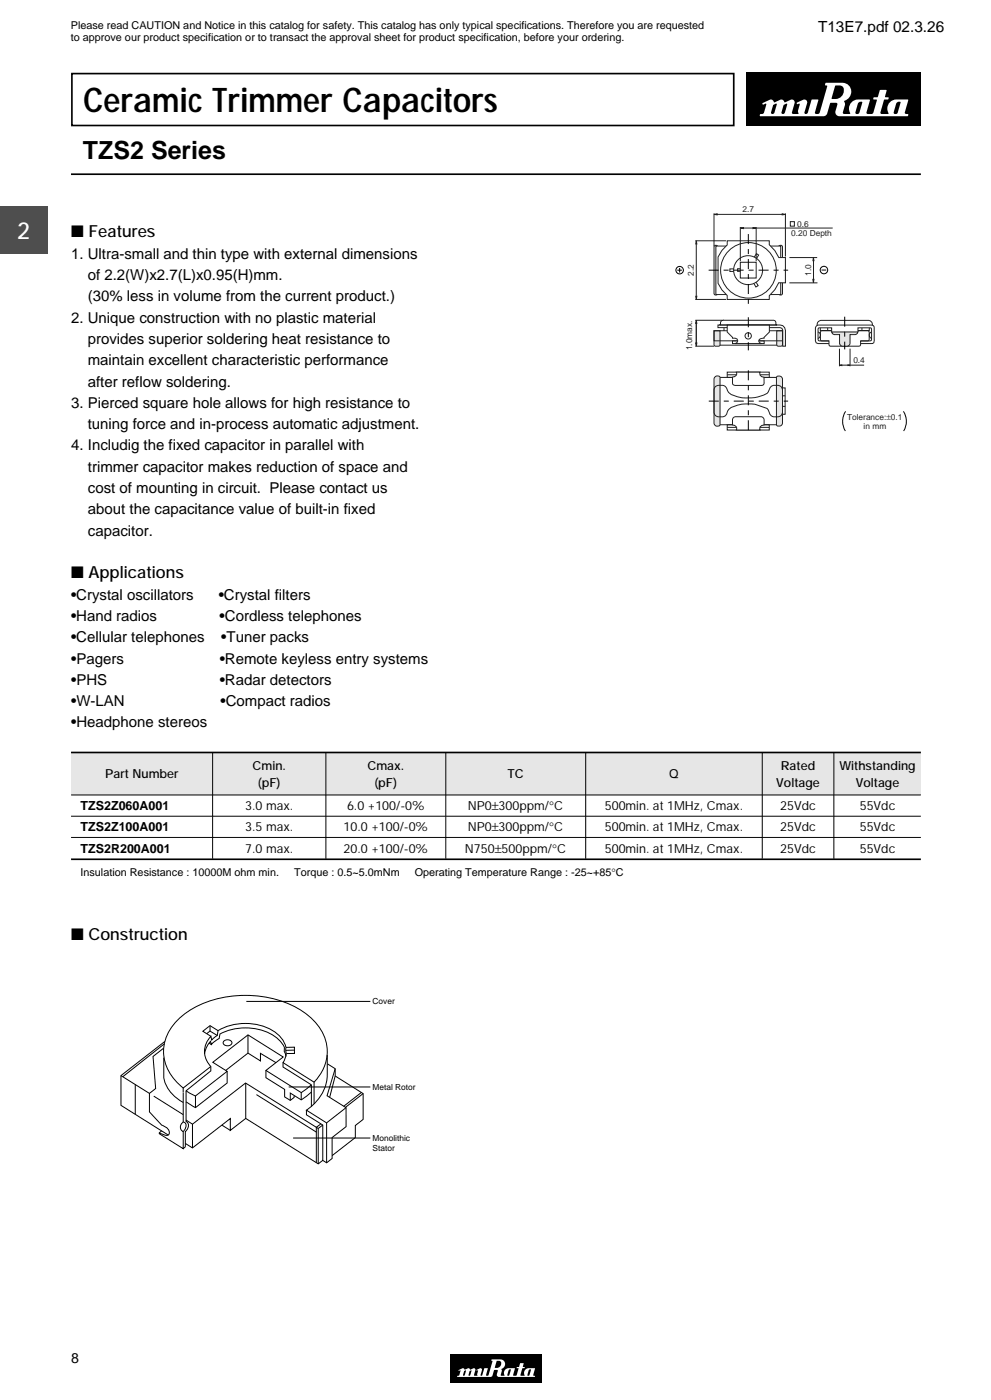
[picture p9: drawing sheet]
<svg xmlns="http://www.w3.org/2000/svg" width="210mm" height="297mm" viewBox="0 0 210 297" stroke-linecap="round" stroke-linejoin="round" font-family="sans-serif">
<path d="M95.4 287h19.3v5.9h-19.3z" fill="#000"/>
<path d="M97.1 290.4l1-.5 .4 .3-.4 1.2 .1 .2 .3-.2 .2-.9-.2-.1v-.2l.9-.2 .2 .2h.1l-.2 .4-.3 .8 .2 .2 .2-.2 .3-.9-.2-.1v-.2l.8-.2 .2 .3-.3 1.1 .1 .2h.6l.2-1.1h-.3l-.1-.2 .9-.4 .3 .4-.3 1.1 .1 .2 .3-.2 .4-1.4 .7-.1-.4 1.5 .4 .2 .2-.2 .8-2.9-.2-.1v-.3h1.9a1.05 1.05 0 0 1 1 .9 1.05 1.05 0 0 1-.8 1.2l.1 .3-.2 1h.8a1.03 1.03 0 0 1 .8-1.6l1.4 .1-.2 .7-.8-.1v-.4l-.3 .1-.3 1.2h.3l.3-.9 .8 .1-.2 .7 .5 .2 .2-.2 .4-1.4-.4-.1 .1-.2h.4l.3-.8h.7l-.2 .7 .4 .2-.5 .2-.4 1.4 .2 .2 .7-.1a1.02 1.02 0 0 1 .9-1.6l1.3 .1-.1 .5h-.8v-.3l-.4 .1-.3 1.2h.4l.3-1h.8l-.3 .9 .4 .2v.2h-7.4a.48 .48 0 0 1-.7-.6l.3-.7-.5-.2v-.4h.2a.77 .77 0 0 0 1-.8 .77 .77 0 0 0-1-.7l-.4 1.4 .2 .1v.4l-.4 .1-.3 1.1-.2 .3h-7.2v-.2l.4-.2 .3-.9h-.4z" fill="#fff"/>
<path d="M-.1 43.8h10.1v10h-10.1z" fill="#4d4d4d"/>
<path d="M15.2 15.6h140.2v11h-140.2zM15 36.9h180" fill="none" stroke="#000" stroke-width=".35"/>
<path d="M158.2 15.4h36.8v11.4h-36.8z" fill="#000"/>
<path d="M180.1 24h.1" fill="none" stroke="#000" stroke-width=".21"/>
<path d="M161.5 21.9l1.5-.8a.76 .76 0 0 1 1 .6l.2-.1v.4l-.4 .3-.5 1.6a.38 .38 0 0 0 .4 .3 .38 .38 0 0 0 .4-.4l.4-1.7-.1-.1h-.2v-.4l1-.5a.96 .96 0 0 1 1.1 .6l.2-.1-.1 .4-.4 .3-.5 1.5a.4 .4 0 0 0 .5 .4 .4 .4 0 0 0 .3-.5l.4-1.6-.1-.1h-.2l.1-.4 1.2-.5 .4 .2 .2 .4-.5 2.3 .2 .2 1.1-.1-.1-.6 .4-1.4-.1-.2-.5 .2v-.3l1.3-.7a.6 .6 0 0 1 .6 .1 .6 .6 0 0 1 .3 .6l-.6 2 .3 .4 .4-.3 .8-2.8h1.4l-.7 2.8a.59 .59 0 0 0 .6 .3 .59 .59 0 0 0 .5-.6l1.5-5.3-.4-.2 .1-.5 3.6-.1a2 2 0 0 1 1.8 1.9 2 2 0 0 1-1.5 2.1l.2 .7-.4 1.8 .2 .2h1.2l.1-.2a1.95 1.95 0 0 1 1.6-2.9h2.4l.2 .1-.4 1.3-1.4-.1 .2-.7-.2-.1-.7 .2-.6 2a.43 .43 0 0 0 .4 .5 .43 .43 0 0 0 .4-.4l.5-1.5 1.4 .1-.4 1.4 .2 .2 .9 .1 .3-.2 .8-2.8-.7-.2v-.3l.9-.1 .5-1.5h1.3l.1 .1-.4 1.3 .8 .3-.1 .3h-.8l-.8 2.8 .3 .3h1.3l.1-.2a1.95 1.95 0 0 1 1.7-2.9h2.3l.2 .1-.3 1h-1.5l.2-.5-.2-.1a.68 .68 0 0 0-.8 .4l-.5 1.8a.45 .45 0 0 0 .4 .4 .45 .45 0 0 0 .5-.3l.4-1.7h1.5l-.5 1.7 .2 .2 .6 .1-.2 .4h-14.4a.85 .85 0 0 1-.8-1.1l.4-1.4-.2-.3h-.7l.1-.8h.4a1.75 1.75 0 0 0 1.5-2.6 1.93 1.93 0 0 0-1.6-.3l-.8 2.7 .5 .2-.1 .8-.7 .1-.6 2.1a.83 .83 0 0 1-.8 .6h-13.3l-.2-.1 .1-.3 .6-.1 .2-.2 .5-1.8-.1-.1-.6 .2z" fill="#fff"/>
<path d="M151.2 70.1h1.3v3l-.2 .3h-.8l-.3-.3z" fill="#e6e7e9"/>
<path d="M151.2 70.1h1.3v3l-.2 .3h-.8l-.3-.3z" fill="none" stroke="#231f20" stroke-width=".21"/>
<path d="M164.5 70.1h1.2v3l-.3 .3h-.6l-.3-.3z" fill="#e6e7e9"/>
<path d="M164.5 70.1h1.2v3l-.3 .3h-.6l-.3-.3z" fill="none" stroke="#231f20" stroke-width=".21"/>
<path d="M151.4 79.9l.6-.2 .4 .1 .1 .2v10a.7 .7 0 0 1-.7 .3 .7 .7 0 0 1-.6-.6v-9.4z" fill="#e6e7e9"/>
<path d="M151.4 79.9l.6-.2 .4 .1 .1 .2v10a.7 .7 0 0 1-.7 .3 .7 .7 0 0 1-.6-.6v-9.4z" fill="none" stroke="#231f20" stroke-width=".21"/>
<path d="M151.4 52.1h.6v10.3a.43 .43 0 0 1-.8-.2v-9.9z" fill="#e6e7e9"/>
<path d="M151.4 52.1h.6v10.3a.43 .43 0 0 1-.8-.2v-9.9zM154 90h8.9v1.1h-8.9z" fill="none" stroke="#231f20" stroke-width=".21"/>
<path d="M165 52.1a.44 .44 0 0 1 .7 .2v9.9a.45 .45 0 0 1-.7 .2z" fill="#e6e7e9"/>
<path d="M165 52.1a.44 .44 0 0 1 .7 .2v9.9a.45 .45 0 0 1-.7 .2zM176.2 70.1h-2.1l-.3 .2 .1 1.9h1.7v.9l.3 .3h6.1l.3-.3v-.9h1.7v-2.1h-2.3" fill="none" stroke="#231f20" stroke-width=".21"/>
<path d="M176.2 70.3h5.5l-.2 .4-.3 .2h-1.2v1.9l-.1 .3-.4 .3-1.4-.2-.3-.4v-1.9h-1.1l-.4-.3z" fill="#e6e7e9"/>
<path d="M151.2 70.1h14.5v2.1h-14.5zM152.1 68.9h13.1l.6 .1 .4 .4 .2 .6v3.4h-.6v-3.4a.58 .58 0 0 0-.6-.6h-13.1zM155.1 72.2h6.8v.6h-6.8zM176.2 70.3h5.5l-.2 .4-.3 .2h-1.2v1.9l-.1 .3-.4 .3-1.4-.2-.3-.4v-1.9h-1.1l-.4-.3z" fill="none" stroke="#231f20" stroke-width=".21"/>
<path d="M154 68.9h9v1.5l-1.2 1.1v.2a.92 .92 0 0 0-1.1 .5l.3 .5 .3 .1h-5.6l.5-.3 .1-.3-.2-.4-1-.1v-.2l-1.1-1.1z" fill="#fff"/>
<path d="M154 68.9h9v1.5l-1.2 1.1v.2a.92 .92 0 0 0-1.1 .5l.3 .5 .3 .1h-5.6l.5-.3 .1-.3-.2-.4-1-.1v-.2l-1.1-1.1z" fill="none" stroke="#231f20" stroke-width=".21"/>
<path d="M151.6 52.1h13.8v10.3h-13.8z" fill="#fff"/>
<path d="M151.6 52.1h13.8v10.3h-13.8zM147.5 68.2v4.7" fill="none" stroke="#231f20" stroke-width=".21"/>
<path d="M147.5 67.9l.1 .6h-.2z" fill="#231f20"/>
<path d="M147.3 73.4h4M147.5 67.9l.1 .6h-.2zM147.5 68.2v4.8" fill="none" stroke="#231f20" stroke-width=".21"/>
<path d="M147.4 72.7h.2l-.1 .7z" fill="#231f20"/>
<path d="M147.4 72.7h.2l-.1 .7zM152.5 73.1h12M152.5 80h2.6M152.7 68.1l.5-.2h10.6a.71 .71 0 0 1 .6 .9l.2 .1h-12.2l.2-.2zM153.4 69.4v.7M154 79.4h2M152.5 90h2.6M154 90.6h2M161.8 90h2.7" fill="none" stroke="#231f20" stroke-width=".21"/>
<path d="M164.5 79.8h.1a.81 .81 0 0 1 1.1 .5v9.4l-.1 .3a.82 .82 0 0 1-1.1 .2z" fill="#e6e7e9"/>
<g fill="none" stroke="#231f20" stroke-width=".21">
<path d="M147.3 67.9h5.7M154 78.9h8.9v1.1h-8.9zM161 79.4h1.9M161.8 80h2.7M164.5 79.8h.1a.81 .81 0 0 1 1.1 .5v9.4l-.1 .3a.82 .82 0 0 1-1.1 .2zM173.1 68.9a.89 .89 0 0 1 .8-1h10.1a.86 .86 0 0 1 .8 1M173.3 70.3a.74 .74 0 0 1 .5 .7 .74 .74 0 0 1-.5 .7M177.8 73.9v3.7M178.1 77.4h1.6M161 90.6h1.9M165.7 82.2h.6v5.6h-.6M165.7 86.1h.6"/>
<path d="M165.7 83.9h.6"/>
</g>
<path d="M177.8 77.4l.5-.1v.2z" fill="#231f20"/>
<path d="M173.8 69.5v.6h2.4M175.3 69.5v.6M176.2 70.3v-.8h-2.6l-.3 .2 .1 2.5h2.2M177.8 77.4l.5-.1v.2zM180 73.9v3.7M180 77.4h3" fill="none" stroke="#231f20" stroke-width=".21"/>
<path d="M179.6 77.3l.4 .1-.4 .1z" fill="#231f20"/>
<path d="M147.3 51h6.5M147.5 51.4v11.7M167.2 54.6h5.9M167.2 59.9h5.9M147.3 63.5h6.5M175.6 72.8h-2.3l-.4-.2-.2-.4v-2.7l.3-.5 .3-.1 11.6 .1 .3 .5v2.6a.55 .55 0 0 1-.6 .7h-2.3M179.6 77.3l.4 .1-.4 .1zM181.7 70.3v-.8h2.6l.3 .2-.1 2.5h-2.2M182.6 69.5v.6M184.1 69.5v.6h-2.4M184.6 70.3a.74 .74 0 0 0-.5 .7 .74 .74 0 0 0 .5 .7" fill="none" stroke="#231f20" stroke-width=".21"/>
<path d="M147.4 62.8h.2l-.1 .7z" fill="#231f20"/>
<path d="M147.4 62.8h.2l-.1 .7z" fill="none" stroke="#231f20" stroke-width=".21"/>
<path d="M147.5 51l.1 .7h-.2z" fill="#231f20"/>
<path d="M147.5 51l.1 .7h-.2z" fill="none" stroke="#231f20" stroke-width=".21"/>
<path d="M154 51h8.9v.9l1.2 1.2 .9 1.5h1.4v5.3h-1.5l-.8 1.5-1.2 1.3v.8h-8.9v-.9l-1.1-1.2-.8-1.4v-5.5l.8-1.4 1.1-1.2z" fill="#fff"/>
<path d="M151.2 45.2v7M151.6 45.4h14.4M151.6 57.3h.1M154 51h8.9v.9l1.2 1.2 .9 1.5h1.4v5.3h-1.5l-.8 1.5-1.2 1.3v.8h-8.9v-.9l-1.1-1.2-.8-1.4v-5.5l.8-1.4 1.1-1.2zM155.4 57h-.8v.5h.8M156.8 56.9h-.6v.6h.6M156.8 55.6h3.4v3.3h-3.4zM156.8 48.1v7.3M156.9 48.3h19.5M167.4 47h.9v.9h-.9z" fill="none" stroke="#231f20" stroke-width=".21"/>
<path d="M151.2 45.4l.7-.1v.2z" fill="#231f20"/>
<path d="M151.2 45.4l.7-.1v.2z" fill="none" stroke="#231f20" stroke-width=".21"/>
<path d="M156.8 48.3l.7-.1v.2z" fill="#231f20"/>
<path d="M156.8 48.3l.7-.1v.2zM160.2 59.8l.4 .7-.5 .3-.4-.7M160.2 48.1v7.3" fill="none" stroke="#231f20" stroke-width=".21"/>
<path d="M159.5 48.2l.7 .1-.7 .1z" fill="#231f20"/>
<path d="M159.5 48.2l.7 .1-.7 .1zM159.8 54.5l.4-.8 .5 .3-.5 .8M166.4 45.2v9.2" fill="none" stroke="#231f20" stroke-width=".21"/>
<path d="M165.7 45.3l.7 .1-.7 .1z" fill="#231f20"/>
<path d="M165.7 45.3l.7 .1-.7 .1z" fill="none" stroke="#231f20" stroke-width=".21"/>
<path d="M172.3 54.6l.1 .6h-.2z" fill="#231f20"/>
<path d="M172.3 54.6l.1 .6h-.2zM172.3 54.9v4.7" fill="none" stroke="#231f20" stroke-width=".21"/>
<path d="M172.2 59.2h.2l-.1 .7z" fill="#231f20"/>
<g fill="none" stroke="#231f20" stroke-width=".21">
<path d="M172.2 59.2h.2l-.1 .7z"/>
<circle cx="158.5" cy="57.2" r="3.1"/>
<circle cx="158.5" cy="57.3" r="5.9"/>
<circle cx="158.5" cy="71.2" r=".67"/>
</g>
<path d="M155.4 88.4l.3-.1h5.6a1.15 1.15 0 0 1 .5 1.5v.3a.81 .81 0 0 0-.8 1h-5.1v-.7l-.8-.3v-1.2z" fill="#fff"/>
<path d="M155.4 88.4l.3-.1h5.6a1.15 1.15 0 0 1 .5 1.5v.3a.81 .81 0 0 0-.8 1h-5.1v-.7l-.8-.3v-1.2z" fill="none" stroke="#231f20" stroke-width=".21"/>
<path d="M155.9 78.9h5.1v.7l.8 .3v1.2a.5 .5 0 0 1-.5 .6h-5.6l-.5-.3-.1-1.5a.81 .81 0 0 0 .8-1z" fill="#fff"/>
<path d="M155.9 78.9h5.1v.7l.8 .3v1.2a.5 .5 0 0 1-.5 .6h-5.6l-.5-.3-.1-1.5a.81 .81 0 0 0 .8-1zM151.5 82a1.85 1.85 0 0 1 2.2 0 2.93 2.93 0 0 0 2.9 2.2 8.9 8.9 0 0 0 5.9-.8l.4-.7a1.24 1.24 0 0 1 1-1h.9a1.01 1.01 0 0 1 .9 .9v4.8a1.01 1.01 0 0 1-.9 .9h-.9a1.58 1.58 0 0 1-1.2-1.4l-.2-.3-2.6-.9a8 8 0 0 0-5.3 .8l-.6 .9a1.04 1.04 0 0 1-.9 .9h-1a.98 .98 0 0 1-.9-.9v-4.8z" fill="none" stroke="#231f20" stroke-width=".21"/>
<path d="M150.1 57.3h16.8M158.5 49.6v14.8M158.5 67.2v7M158.5 78.5v13.4M178.9 67.1v6.9M150.1 85h16.8" fill="none" stroke="#000" stroke-width=".21" stroke-dasharray="2.1 1.1 1.1 1.1" stroke-linecap="butt"/>
<g fill="none" stroke="#000" stroke-width=".21">
<path d="M143.4 57.3h1M144 56.8v1M174 57.2h1M179.1 87.2a3.9 3.9 0 0 0 0 4.1M191.3 87.2a3.9 3.9 0 0 1 .1 4.1"/>
<circle cx="144" cy="57.3" r=".79"/>
<circle cx="174.5" cy="57.2" r=".79"/>
</g>
<path d="M15 159.5h180v9h-180z" fill="#e6e6e6"/>
<path d="M15 159.5h180M15 182.1h180" fill="none" stroke="#000" stroke-width=".35"/>
<path d="M45 159.5v22.5M69 159.5v22.5M94.4 159.5v22.5M124.1 159.5v22.5M161.5 159.5v22.5M176.6 159.5v22.5M15 168.5h180M15 173h180M15 177.5h180" fill="none" stroke="#000" stroke-width=".21"/>
<path d="M25.6 227.9l9.3-7.2-.2 1.2a11.3 11.3 0 0 1 6.1-8.2 23.5 23.5 0 0 1 23.4 .7 10.1 10.1 0 0 1 5.1 9.2v1.8l1.7 1.1v1.5l5.9 3.8v5.4l-1.6 1.3v2.6l-5 3.8v.6l-1.1 .9-.8-.5-1 .7-15.4-9.6-3.2 2.5-1.8-1.1-6.2 4.9-1.5-1v.7l-.5 .4-5.1-3.1v-.3l.5-.3-8.6-5.5z" fill="#fff"/>
<g fill="none" stroke="#000" stroke-width=".21">
<path d="M43.8 219l.7-.5 1.5 .9M44.5 217.4v1.1M46.2 218.4l-1.7-1-1.5 1.1 1.7 1.1M52.2 212.2h26.2M52.5 219.3v3.8M25.6 227.9l6.1 3.8M28.7 229.8l-.1 6.3M32.6 232.3l6.2 3.9M34.6 222.2l-2.2 1.7 .6 6.8-1.3 1v3.9l2.6 2.8 .4 .2a1.5 1.5 0 0 1 1 1.9 2.23 2.23 0 0 1-2-.5M34.7 224.1v4.3a7.2 7.2 0 0 0 4.1 5.2M34.8 221.2l-8.8 7M34.9 220.7l-9.3 7.2v6.3l10 6.3"/>
<path d="M38.8 230.6v.9M38.8 237.8l.3 .1a1.44 1.44 0 0 1-.3 1.9M38.8 231.5v6.3a1.16 1.16 0 0 0 0 2v3.6l-5.1-3.1v-.3l.5-.3M39.4 237.4l1.4 .8v5.1M40.8 238.2l11.2-8.7 15.4 9.6v7.5M41.4 232.3v2.4M43.3 223.3l.3-1 .7-1.3 .3-.3 .2 .7 1.6-1.3 .2-1a11.6 11.6 0 0 1 12.1 .9l.6 .6a2.32 2.32 0 0 1 1 2.3l.2 1M44.3 221.1l.5 .3M47 238.4l1.8 1.1M47.5 220.5a1.03 1.03 0 0 1 1.6 .5 1 1 0 0 1-.9 .6 1 1 0 0 1-.9-.6zM48.1 227v2.5l-6.7 5.2-2-1.2M52 229.5v7.5"/>
<path d="M54.3 232l12.7 7.9M56.3 226.8v1.6l4 2.5v1.6l1.2 .7 .8-.6v-.4M58.5 225.2l-3.3-2v1.6l-2.7-1.6-4.7 3.6M59.9 225.2v.9l6.1 3.8v4.6M60.5 222.6a3.3 3.3 0 0 1-.6 2.6l6.6 4.1a9 9 0 0 0-.1-13.1 21.5 21.5 0 0 0-17.9-5 17.3 17.3 0 0 0-12.5 7 9 9 0 0 0 2.1 11.7l.7 .7 5.9-4.6M60.6 222l-.1 .6M60.6 222a6.9 6.9 0 0 0-5.3-4.7 11.9 11.9 0 0 0-9.1 1.1l-.2 1-1.2 1-.1-.8a4.5 4.5 0 0 0 0 6.4v.9l-5.3 4.3v6.5a1.27 1.27 0 0 1-.1 2.1v3.2l-.5 .4M60.6 222l1.8-.1v1.3l-1.8 .1M61.1 230.3h17.3M62.4 222.5l-1.9 .1M63.8 231.5v1.6M64.9 235.3v.9l3.5 2.2v7.5"/>
<path d="M66 229.9l-2.2 1.6-7.5-4.7 3.7-2.8-7.5-4.7-7.4 5.8 3 1.9-6.7 5.3-2-1.1M66 231.4l-2.2 1.7-2.3-1.5v1.6M66.5 229.3v4.6M67.9 238.2l-.9 .7v7.5M68.4 238.4l-1 .7M69.3 223.6v4.2a9.7 9.7 0 0 1-4.4 7.5l4.3 2.7v8.4M69.3 225.4l1.7 1.1v1.5l-1.2 4.5M71 226.5l-1.7 5.7 4 2.5v4.1l-3 2.3v3.7M71 228l5.9 3.8v5.4l-1.6 1.3v2.6l-5 3.8v.6l-1.1 .9-.8-.5-1 .7-15.4-9.6-3.2 2.5v-2.5l-8 6.3-1.5-1M73.3 234.7l-4.1 3.3M76.5 231.5l-3.7 3M76.9 231.8l-3.8 2.9"/>
<path d="M62.1 241.2h16.3"/>
</g>
<text font-size="7.2" x="17.6" y="23.8">Ceramic Trimmer Capacitors</text>
<text font-size="5.3" x="17.6" y="33.7">TZS2 Series</text>
<text font-size="5" fill="#fff" x="3.7" y="50.6">2</text>
<g font-size="3.5">
<text x="15" y="50.3">■ Features</text>
<text x="15" y="122.6">■ Applications</text>
<text x="15" y="199.3">■ Construction</text>
</g>
<g font-size="3.2">
<text x="173.3" y="6.8">T13E7.pdf 02.3.26</text>
<text x="15" y="54.8">1. Ultra-small and thin type with external dimensions</text>
<text x="18.6" y="59.3">of 2.2(W)x2.7(L)x0.95(H)mm.</text>
<text x="18.6" y="63.9">(30% less in volume from the current product.)</text>
<text x="15.1" y="68.4">2. Unique construction with no plastic material</text>
<text x="18.6" y="72.9">provides superior soldering heat resistance to</text>
<text x="18.6" y="77.4">maintain excellent characteristic performance</text>
<text x="18.6" y="81.9">after reflow soldering.</text>
<text x="15.1" y="86.4">3. Pierced square hole allows for high resistance to</text>
<text x="15.1" y="95.5">4. Includig the fixed capacitor in parallel with</text>
<text x="18.6" y="91">tuning force and in-process automatic adjustment.</text>
<text x="18.6" y="100">trimmer capacitor makes reduction of space and</text>
<text x="18.6" y="104.5">cost of mounting in circuit. Please contact us</text>
<text x="18.6" y="109">about the capacitance value of built-in fixed</text>
<text x="18.6" y="113.5">capacitor.</text>
<text x="15" y="127.1">•Crystal oscillators</text>
<text x="15.1" y="131.6">•Hand radios</text>
<text x="46.3" y="127.1">•Crystal filters</text>
<text x="46.5" y="131.6">•Cordless telephones</text>
<text x="15.1" y="136.1">•Cellular telephones</text>
<text x="46.9" y="136.1">•Tuner packs</text>
<text x="15.1" y="140.6">•Pagers</text>
<text x="46.5" y="140.6">•Remote keyless entry systems</text>
<text x="15.1" y="145.1">•PHS</text>
<text x="15.1" y="149.7">•W-LAN</text>
<text x="46.5" y="145.1">•Radar detectors</text>
<text x="46.7" y="149.7">•Compact radios</text>
<text x="15.1" y="154.2">•Headphone stereos</text>
</g>
<text font-size="3" x="15" y="288.9">8</text>
<g font-size="2.6">
<text x="22.3" y="165">Part Number</text>
<text x="53.5" y="163.2">Cmin.</text>
<text x="54.7" y="166.7">(pF)</text>
<text x="77.8" y="163.2">Cmax.</text>
<text x="79.4" y="166.7">(pF)</text>
<text x="107.5" y="165">TC</text>
<text x="141.7" y="165">Q</text>
<text x="164.4" y="166.7">Voltage</text>
<text x="165.4" y="163.2">Rated</text>
<text x="177.8" y="163.2">Withstanding</text>
<text x="181.3" y="166.7">Voltage</text>
<text x="17" y="171.7">TZS2Z060A001</text>
<text x="51.9" y="171.7">3.0 max.</text>
<text x="73.5" y="171.7">6.0 +100/-0%</text>
<text x="99.1" y="171.7">NP0±300ppm/°C</text>
<text x="128.1" y="171.7">500min. at 1MHz, Cmax.</text>
<text x="165.3" y="171.7">25Vdc</text>
<text x="182.1" y="171.7">55Vdc</text>
<text x="17" y="176.2">TZS2Z100A001</text>
<text x="51.9" y="176.2">3.5 max.</text>
<text x="72.8" y="176.2">10.0 +100/-0%</text>
<text x="99.1" y="176.2">NP0±300ppm/°C</text>
<text x="128.1" y="176.2">500min. at 1MHz, Cmax.</text>
<text x="165.3" y="176.2">25Vdc</text>
<text x="182.1" y="176.2">55Vdc</text>
<text x="17" y="180.7">TZS2R200A001</text>
<text x="51.9" y="180.7">7.0 max.</text>
<text x="72.8" y="180.7">20.0 +100/-0%</text>
<text x="98.5" y="180.7">N750±500ppm/°C</text>
<text x="128.1" y="180.7">500min. at 1MHz, Cmax.</text>
<text x="165.3" y="180.7">25Vdc</text>
<text x="182.1" y="180.7">55Vdc</text>
</g>
<g font-size="2.3">
<text x="15" y="6.1">Please read CAUTION and Notice in this catalog for safety. This catalog has only typical specifications. Therefore you are requested</text>
<text x="15" y="8.8">to approve our product specification or to transact the approval sheet for product specification, before your ordering.</text>
<text x="17" y="185.6">Insulation Resistance : 10000M ohm min.</text>
<text x="62.3" y="185.6">Torque : 0.5~5.0mNm</text>
<text x="87.8" y="185.6">Operating Temperature Range : -25~+85°C</text>
</g>
<g font-size="1.8" fill="#231f20">
<text x="157.3" y="45">2.7</text>
<text x="167.6" y="50.1">0.20 Depth</text>
<text x="168.9" y="48">0.6</text>
<text x="147" y="58.5" transform="rotate(-90 147 58.5)">2.2</text>
<text x="171.8" y="58.4" transform="rotate(-90 171.8 58.4)">1.0</text>
<text x="146.6" y="74.3" transform="rotate(-90 146.6 74.3)">1.0max.</text>
<text x="180.7" y="77">0.4</text>
<text x="179.4" y="89">Tolerance:±0.1</text>
<text x="182.9" y="90.9">in mm</text>
</g>
<g font-size="1.8">
<text x="78.9" y="212.8">Cover</text>
<text x="78.9" y="231">Metal Rotor</text>
<text x="78.9" y="241.8">Monolithic</text>
<text x="78.9" y="244">Stator</text>
</g>
</svg>
